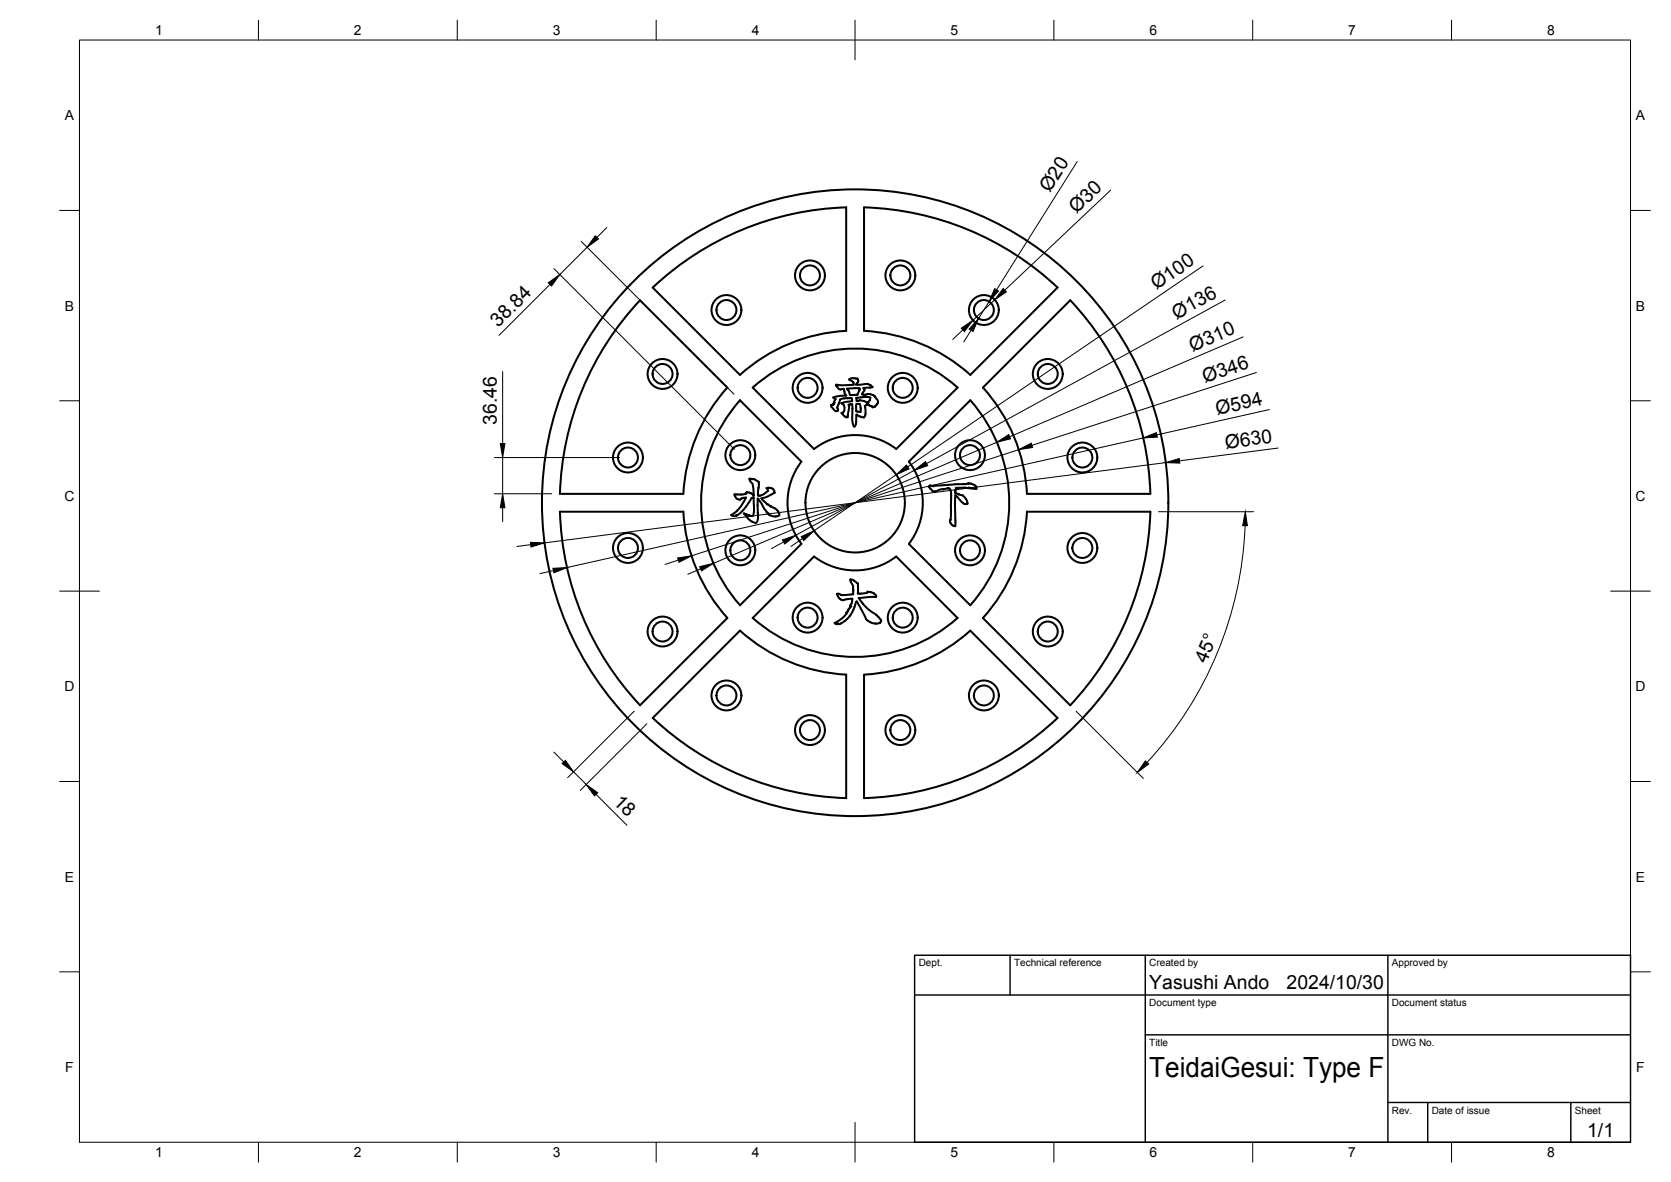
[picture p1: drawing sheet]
<svg xmlns="http://www.w3.org/2000/svg" width="420mm" height="297mm" viewBox="0 0 420 297" stroke-linecap="round" stroke-linejoin="round" font-family="sans-serif">
<!-- layer: Visible -->
<g fill="none" stroke="#000" stroke-width=".51">
<path d="M217.3 52.1a74.3 74.3 0 0 1 48.6 20.2l-21.9 21.9a43.2 43.2 0 0 0-26.7-11.1zM160.9 75.4a74.3 74.3 0 0 0-20.1 48.7h31a43.4 43.4 0 0 1 11.1-26.7l-22-21.9M164.1 72.3a74.2 74.2 0 0 1 48.7-20.2v31a43.3 43.3 0 0 0-26.7 11.1zM269.1 75.4a74.2 74.2 0 0 1 20.1 48.7h-31a43.3 43.3 0 0 0-11-26.7l21.9-21.9M189.3 97.4a38.7 38.7 0 0 1 51.5 0l-15.5 15.4a17 17 0 0 0-20.6 0zM210.2 96.7h.1M210.2 96.7l.1 .3M210.3 97l.3 .3M210.6 97.3a1.19 1.19 0 0 0 1.5 .5l.1 .3M212.2 98l.1 .3M212.3 98.3l.2 .7 .3 .4h-.2M212.6 99.4l-2 .2-1.1 .3 .3 .2"/>
<path d="M212.6 99.4h.1M213.5 95.4l1.1 .7M214.6 96.1v.5M214.6 96.7h-4.4M214.6 96.6v.1M215.3 96.6l3-.1 1.2 .8-.8 .1M215.3 100l.1 .8 .6-.1M215.3 100l3.1-.2 .4 .1-.1 .7M215.5 95.2h.1M215.5 95.2l-.2-.1a2.1 2.1 0 0 0-1.8 .3M215.6 95.2a.92 .92 0 0 1-.3 1.4M215.6 95.2h.1"/>
<path d="M216.1 97.8v.1M216.2 97.8l-.1-.2-.7-.1-2.5 .2 .5 .6 .3 1 1.9-.1 .5-1.3M217.1 97.5v.1a.46 .46 0 0 1 .1 .7l-.4 .8 .5 .1M217.3 97.5h-.2M217.4 99.2h-.1M218.4 99l-1 .2M218.4 99h.1M218.4 99l1.1 .3M218.7 97.4l-1.4 .1M219.5 99.3h.1M219.5 99.3l.5 .3M220 99.6l.1 .2a1.3 1.3 0 0 1 .6 1.6l-.2 .2"/>
<path d="M220.1 99.8h.1M186.1 100.6l15.4 15.4a17 17 0 0 0 0 20.7l-15.4 15.4a38.7 38.7 0 0 1 0-51.5zM209 101.7a1.46 1.46 0 0 0 1.6 1.5M209 101.7l.2 .1M209.2 101.8h.1M209.3 101.8h.1M209.4 101.7l-.1 .1M209.5 101.8h.1M209.6 101.6l-.1 .2M209.7 101.2l-.5 .6M209.8 101.1l-.5 .7M209.8 101.3l-.2 .3"/>
<path d="M209.8 101.1h.1M209.8 101.2v.1M209.8 101.1v.2M209.8 100.1l.3 .2M209.8 100.1h.1M210 100.4l-.3 .7M210.1 100.3l-.1 .1M210.5 102.4l.1 .2M210.6 102.6l.1 .3M210.7 102.9v.2M210.7 103.1h.1M210.7 103.1l-.1 .2"/>
<path d="M211.6 101.3h.1M211.6 101.4a1.55 1.55 0 0 1 .3 2.4M211.7 103.7h.1M211.9 103.8h-.4l.9 .9M213.4 101.7l.1 .6M213.5 102.3l-.3 2.5-.8-.1M213.8 101.6l-.4 .1M213.8 101.6h.5v1.1a10.2 10.2 0 0 0 .4 4.5 .67 .67 0 0 0 .6-1v-.2M213.8 101.6h.1M214.2 100.4v-.4l-1.8 .1a1.22 1.22 0 0 0-1.5 1.2l-.4 1.1M214.2 100.4v.2M214.2 100.4h.1"/>
<path d="M214.3 100.6v.2l-1.4 .2-1.3 .4M215.6 103.4l.5 .1M216.1 101.5h-.8v1.8l.3 .1M216.2 100.6l-.2 .1M216.2 101.5l.2 1M216.2 100.6l.9 .2M216.2 100.6h.1M216.4 102.5v1.1l-.3-.1M217.2 100.8l.8 .4M218 101.4h.1M218 101.3v.1M218 101.3h.1"/>
<path d="M218 101.2v.1M218 101.2h.1M218.7 100.6l-.7 .8M219.4 102.3h.1M219.4 102.3l-.7-.4a.74 .74 0 0 0-1.2 .1v.4a2.74 2.74 0 0 1-.2 2.5l-1.1-.2-.9-.6v1.9M219.6 102.3h-.2M219.7 102.3h-.1M219.7 102.2h.1M220.3 101.8l-.3 .4h-.4M220.5 101.6l-.2 .2M228.5 116l15.5-15.4a38.7 38.7 0 0 1 0 51.5l-15.5-15.4M228.5 116a17 17 0 0 1 0 20.7"/>
<path d="M183.8 129.4a1.15 1.15 0 0 0 1.5 0l-.1 .1M184.6 124.3l.3 .6 .5 .5M184.9 124.2h.2M184.9 124.3h-.2M185.1 124.3h.4M185.2 129.5l-.1 .1a14.6 14.6 0 0 0 4-4.5h.4a11.6 11.6 0 0 1-.2 4.6l-2.3-.7 1.8 1.9M185.2 129.5h.1M185.4 128.3l-1.5 1.1M185.4 128.3h.1M185.4 125.4h.1M185.4 125.4l.8 .1M186.2 125.5l.3-.3 1.1-.2-1.3 2.2-.9 1.1"/>
<path d="M187.6 123.9v.1M187.6 123.9l.1-.2 .8 .1 .6 .3 .3 .4M187.6 124l-.8 .3h-1.3M187.6 123.9h.1M188.5 120.3h.1M188.5 120.3l.1 .6a1.98 1.98 0 0 1 .8 2l.1 1.4M188.5 120.3h.3M188.9 120.4h.1M189 120.4h.1M189.2 120.4l.6 .1M189.2 120.4h-.2M189.5 124.5h.1"/>
<path d="M189.5 124.3v.2M189.7 120.5l1.1 .6M190.5 126.9l.1 1.9M190.5 128.8v.1M190.6 128.8a2.9 2.9 0 0 1-.6 2.7l-1.2-.6M190.6 123.6v.9l.3 .1M190.7 125.5l-.2-.2v1.6M190.7 125.5l.2 .4M190.7 125.5h.1M190.7 122.5l-.1 1.1M190.8 121.1v.5M190.8 121.6v.3"/>
<path d="M190.8 121.9v.6M191 125.9l1.3 2.1 .8 .9M193 128.9l.5 .6M193.5 129.5l1.5 .3M193.6 122.6l-.9 .1 .4 .7a3.6 3.6 0 0 1-2.3 1.2M193.6 122.6h.1M193.6 122.6a1.12 1.12 0 0 1 1.1 1.2M193.7 127.2h.1M193.8 127.2h.1M193.8 127.3h.1a2.81 2.81 0 0 1 1.9 1.6M194.7 123.8v.1a7.1 7.1 0 0 1-3.3 1.3l1.4 1.5 .9 .5M194.7 123.8h.1"/>
<path d="M195 129.8h.1M195.5 129.7l-.5 .1M195.8 128.9a.5 .5 0 0 1 .2 .5 .5 .5 0 0 1-.5 .3M233.7 122.2h.1M234 122.8a.99 .99 0 0 0 1.3 .7M237.1 123h-.6l-1.2 .5M237.1 123h.1M237.1 123l1.6-.3 .4 .7M238.9 130.8l.1 .6M238.9 130.8h.1M239 130.7l-.1 .1M239 131.4l.3 .5"/>
<path d="M239 130.5v.1M239.1 123.4l-.1 7.1M240.2 131.3v.9h-.4l-.5-.4M240.2 130.7v.6M240.2 123.3v.6l.9 .3M240.3 124.5l.2 .2M240.3 124.5l-.2 2.2 .1 4M240.3 123.1l-.1 .2M240.3 123.1h.1M240.3 123v.1M240.5 124.7l1.3 1.4 .7 .5M241.1 124.2l.1 .1"/>
<path d="M241.2 124.2l.1 .1a1.56 1.56 0 0 1 1.5 1.1M242.1 121.7l-7.5 .5-.8-.3-.3 .5 .4 .4M242.2 121.7h.1M242.2 121.7h.3M242.5 126.6h.1M242.9 125.4l.4 1.2M243.3 126.6h-.8M243.4 121.5l-.9 .2M243.4 121.5l1.5 .4M243.5 122.7l-3.2-.1v.4M243.5 122.7l.2-.2 1.4 .3M243.6 122.6h.1"/>
<path d="M244.9 121.8a.9 .9 0 0 1 .6 1.1M245.1 122.8h.4M245.4 122.3h.1M182.9 155.3a43.3 43.3 0 0 1-11.1-26.7h-31a74.4 74.4 0 0 0 20.1 48.6l22-21.9M189.3 155.3l15.4-15.4a17 17 0 0 0 20.6 0l15.5 15.4M189.3 155.3a38.7 38.7 0 0 0 51.5 0M209.9 156.5l.2 .3M210.1 156.8h.1M210.2 156.5l-.3 .1M210.2 156.4v.1M210.3 156.7h.1M210.4 149.3l.5-.1 .6 .3"/>
<path d="M210.4 149.3l.6 1M210.5 156.7l-.4 .1M210.5 156.7h.2h-.1M210.5 156.7h.1M210.6 156.9h-.1M210.6 156.8h.3M210.6 156.8h.1M211 150.2l.1 .2M211 156.8h-.1M211.1 150.4a1.35 1.35 0 0 0 1.8 .2l1.5-.2-.4 1.4M211.5 149.5h.1M212.9 154.2l-1.3 1.3-1.4 .9"/>
<path d="M212.9 154v.2M212.9 153.9v.1M212.9 154.1v.1M213 153.8l-.1 .1M213.1 153.7l-.2 .1M213.2 153.6l-.1 .1M213.3 153.2l-.1 .4M213.3 153.2h.1M213.6 152.8l-.3 .4M213.7 152.3l.1 .2-.2 .3M213.8 145.6v.1M213.8 145.7l.7 1.8"/>
<path d="M213.9 145.6a2.21 2.21 0 0 1 1.7 1l.1 .1M213.9 152l-.1 .3M214 151.8l-.1 .2M214.5 147.5v.8M214.5 147.5h.1M214.5 147.4h.1M214.5 148.3h.1M214.5 148.3v1l-3 .2M214.9 152.5a6.6 6.6 0 0 1-3.9 4.3M215.4 151.2l-.5 1.3M215.5 151.2l2.3 4.5 1 .7M215.5 151.1l-.1 .1"/>
<path d="M215.7 146.7v2.5l2.2-.2 .2-.3M218.2 148.7l.8 .1M218.5 150l-2.6 .3a12.9 12.9 0 0 0 4.6 4.3l1 1.1M218.8 156.4l1.5 .3 1-.2M219 148.8l.7 .3 .6 .6M220.2 150h-1.7M220.2 150h.1M220.2 149.9v.1M220.3 149.9h-.1M220.3 149.7v.1M220.3 149.8h.1M220.3 149.8v.1"/>
<path d="M221.3 156.5h.1M221.3 156.4v.1M221.4 156.4l-.1 .1M221.5 155.7l.1 .4M221.5 156.1l-.2 .3M221.6 156.1h-.1M247.2 155.3a43.3 43.3 0 0 0 11-26.7h31a74.2 74.2 0 0 1-20.1 48.6l-22-21.9M217.3 169.5a43.3 43.3 0 0 0 26.7-11l21.9 21.9a74.3 74.3 0 0 1-48.6 20.2zM164.1 180.4l22-21.9a43.4 43.4 0 0 0 26.7 11.1v31a74.3 74.3 0 0 1-48.7-20.2z"/>
<circle cx="182.7" cy="77.9" r="3.8"/>
<circle cx="182.7" cy="77.9" r="2.51"/>
<circle cx="203.7" cy="69.2" r="3.8"/>
<circle cx="203.7" cy="69.2" r="2.51"/>
<circle cx="226.4" cy="69.2" r="3.8"/>
<circle cx="226.4" cy="69.2" r="2.51"/>
<circle cx="247.4" cy="77.9" r="3.8"/>
<circle cx="247.4" cy="77.9" r="2.51"/>
<circle cx="166.6" cy="94" r="3.8"/>
<circle cx="166.6" cy="94" r="2.51"/>
<circle cx="203.1" cy="97.5" r="3.8"/>
<circle cx="203.1" cy="97.5" r="2.51"/>
<circle cx="227" cy="97.5" r="3.8"/>
<circle cx="227" cy="97.5" r="2.51"/>
<circle cx="263.5" cy="94" r="3.8"/>
<circle cx="263.5" cy="94" r="2.51"/>
<circle cx="157.9" cy="115" r="3.8"/>
<circle cx="157.9" cy="115" r="2.51"/>
<circle cx="186.1" cy="114.4" r="3.8"/>
<circle cx="186.2" cy="114.4" r="2.51"/>
<circle cx="243.9" cy="114.4" r="3.8"/>
<circle cx="243.9" cy="114.4" r="2.51"/>
<circle cx="272.1" cy="115" r="3.8"/>
<circle cx="272.2" cy="115" r="2.51"/>
<circle cx="157.9" cy="137.7" r="3.8"/>
<circle cx="157.9" cy="137.7" r="2.51"/>
<circle cx="186.1" cy="138.3" r="3.8"/>
<circle cx="186.2" cy="138.3" r="2.51"/>
<circle cx="215" cy="126.3" r="78.8"/>
<circle cx="215" cy="126.3" r="12.5"/>
<circle cx="243.9" cy="138.3" r="3.8"/>
<circle cx="243.9" cy="138.3" r="2.51"/>
<circle cx="272.1" cy="137.7" r="3.8"/>
<circle cx="272.2" cy="137.7" r="2.51"/>
<circle cx="166.6" cy="158.7" r="3.8"/>
<circle cx="166.6" cy="158.7" r="2.51"/>
<circle cx="203.1" cy="155.2" r="3.8"/>
<circle cx="203.1" cy="155.2" r="2.51"/>
<circle cx="227" cy="155.2" r="3.8"/>
<circle cx="227" cy="155.2" r="2.51"/>
<circle cx="263.5" cy="158.7" r="3.8"/>
<circle cx="263.5" cy="158.7" r="2.51"/>
<circle cx="182.7" cy="174.8" r="3.8"/>
<circle cx="182.7" cy="174.8" r="2.51"/>
<circle cx="247.4" cy="174.8" r="3.8"/>
<circle cx="247.4" cy="174.8" r="2.51"/>
<circle cx="203.7" cy="183.5" r="3.8"/>
<circle cx="203.7" cy="183.5" r="2.51"/>
<circle cx="226.4" cy="183.5" r="3.8"/>
<circle cx="226.4" cy="183.5" r="2.51"/>
</g>
<circle cx="213.8" cy="152.4" r=".25" fill="#000"/>
<!-- layer: BORDER -->
<g fill="none" stroke="#000" stroke-width=".25">
<path d="M20 10.1h390v276.9h-390zM65 5.1v5M115 5.1v5M165 5.1v5M215 5.1v10M265 5.1v5M315 5.1v5M365 5.1v5M15 52.9h5M410 52.9h5M15 100.7h5M410 100.7h5"/>
<path d="M15 148.6h10M405 148.6h10M15 196.4h5M410 196.4h5M15 244.2h5M410 244.2h5M65 287v5M115 287v5M165 287v5M215 282.1v9.9M265 287v5M315 287v5"/>
<path d="M365 287v5"/>
</g>
<!-- layer: TITLEBLOCK -->
<path d="M230 240.1h180v46.9h-180zM230 250h180M254 240.1v9.9M288 240.1v46.9M349 240.1v46.9M288 260.1h122M349 277.1h61M359 277.1v9.9M395 277.1v9.9" fill="none" stroke="#000" stroke-width=".36"/>
<!-- layer: FD_Dimensions -->
<g fill="none" stroke="#000" stroke-width=".25">
<path d="M152.6 57.2l-2.5 2.5M270.8 40.6l-20.2 32.2M279.3 47.8l-26.7 25.1M138.3 71.5l-12.8 12.8M139.3 67.5l45.4 45.4M146.1 60.6l38.5 38.5M147.6 62.1l-6.8 6.9M248.7 75.8l-2.7 4.2M250.1 75.3l-5.5 5.2M302.5 66.8l-74.3 50.5M308.1 75.4l-75.1 41.1M126.4 93.4v18.1"/>
<path d="M242.1 82.9l-2.5 2.4M244.2 83l-1.9 2.9M312.5 84.7l-58.6 25.1M315.9 93.6l-56.4 18.3M124.3 115h31.5M126.4 115v9.1M225.3 119.3l-20.6 14.1M229.9 118.2l-29.8 16.3M250.7 111.1l-71.3 30.5M256.2 113l-82.3 26.7M287.4 110.1l-144.8 32.5M293.1 116.3l-156.2 20.1"/>
<path d="M319.2 102.9l-28.3 6.4M321.4 112.6l-24.8 3.2M124.3 124.1h14.4M126.4 127.6v3.5M133.4 136.9l-3.4 .4M197 136.2l-3 1.7M201.8 135.3l-2.9 2M291.3 128.6h23.9M313.1 132.1a92.7 92.7 0 0 1-24.7 59.5M139.1 143.4l-3.4 .8M170.5 140.8l-3.3 1M176.2 142.9l-3.3 1.4"/>
<path d="M159.5 178.7l-16.8 16.7M270.6 178.7l16.9 16.9M139.3 189l2.4 2.5M144.2 194l3.2 3.2M149.9 199.6l7.7 7.8M162.6 181.9l-16.7 16.7"/>
</g>
<g fill="#000" stroke="#000" stroke-width=".25">
<path d="M149.7 59.3l.8 .8-2.9 2zM137.9 71.1l2.9-2.1-2.1 2.9zM250.1 72.5l1 .6-2.4 2.7zM252.2 72.5l.8 .8-2.9 2zM241.7 82.5l2.9-2-2.1 2.8zM246 80l-1.3 3.3-1-.6zM125.8 111.5h1.2l-.6 3.5zM225.3 119.3l2.6-2.4 .7 .9zM229.9 118.2l2.8-2.2 .6 1zM250.7 111.1l2.9-1.9 .5 1.1zM256.2 113l3.1-1.6 .4 1.1zM287.4 110.1l3.3-1.4 .3 1.2z"/>
<path d="M293.1 116.3l3.4-1.1 .2 1.2zM126.4 124.1l.6 3.5h-1.2zM133.4 136.3l3.5 .1-3.4 1.1zM196.7 135.7l3.4-1.2-2.8 2.2zM201.5 134.9l3.2-1.5-2.6 2.4zM313.1 128.6l.5 3.5h-1.1zM139 142.8l3.6-.2-3.3 1.4zM170.4 140.2l3.5-.5-3.2 1.6zM175.9 142.4l3.5-.8-3 1.9zM142.2 191.1l2 2.9-2.9-2.1zM147.4 197.2l2.9 2-.8 .8zM288 191.2l.8 .8-2.8 2.1z"/>
</g>
<text font-size="7" x="289" y="270.6">TeidaiGesui: Type F</text>
<g font-size="4.9">
<text x="264" y="48.6" transform="rotate(-58 264 48.6)">Ø20</text>
<text x="270.6" y="53.8" transform="rotate(-43 270.6 53.8)">Ø30</text>
<text x="290.8" y="72.9" transform="rotate(-34 290.8 72.9)">Ø100</text>
<text x="125.3" y="82.4" transform="rotate(-45 125.3 82.4)">38.84</text>
<text x="295.8" y="80.3" transform="rotate(-29 295.8 80.3)">Ø136</text>
<text x="299.9" y="88.4" transform="rotate(-23 299.9 88.4)">Ø310</text>
<text x="302.9" y="96.2" transform="rotate(-18 302.9 96.2)">Ø346</text>
<text x="124.9" y="106.8" transform="rotate(-90 124.9 106.8)">36.46</text>
<text x="306" y="104.3" transform="rotate(-13 306 104.3)">Ø594</text>
<text x="308.2" y="112.8" transform="rotate(-7 308.2 112.8)">Ø630</text>
<text x="303.4" y="166.8" transform="rotate(-67 303.4 166.8)">45°</text>
<text x="154" y="201.7" transform="rotate(45 154 201.7)">18</text>
<text x="289" y="248.5">Yasushi Ando</text>
<text x="323.5" y="248.5">2024/10/30</text>
<text x="399.1" y="285.7">1/1</text>
</g>
<g font-size="3.5">
<text x="39" y="8.8">1</text>
<text x="89" y="8.8">2</text>
<text x="139" y="8.8">3</text>
<text x="189" y="8.8">4</text>
<text x="239" y="8.8">5</text>
<text x="289" y="8.8">6</text>
<text x="339" y="8.8">7</text>
<text x="389" y="8.8">8</text>
<text x="16.3" y="30.2">A</text>
<text x="411.3" y="30.2">A</text>
<text x="16.3" y="78">B</text>
<text x="411.3" y="78">B</text>
<text x="16.2" y="125.9">C</text>
<text x="411.2" y="125.9">C</text>
<text x="16.2" y="173.7">D</text>
<text x="411.2" y="173.7">D</text>
<text x="16.3" y="221.6">E</text>
<text x="411.3" y="221.6">E</text>
<text x="16.4" y="269.4">F</text>
<text x="411.4" y="269.4">F</text>
<text x="39" y="290.8">1</text>
<text x="89" y="290.8">2</text>
<text x="139" y="290.8">3</text>
<text x="189" y="290.8">4</text>
<text x="239" y="290.8">5</text>
<text x="289" y="290.8">6</text>
<text x="339" y="290.8">7</text>
<text x="389" y="290.8">8</text>
</g>
<g font-size="2.5">
<text x="231" y="242.9">Dept.</text>
<text x="255" y="242.9">Technical reference</text>
<text x="289" y="242.9">Created by</text>
<text x="350" y="242.9">Approved by</text>
<text x="289" y="252.8">Document type</text>
<text x="350" y="252.8">Document status</text>
<text x="289" y="262.9">Title</text>
<text x="350" y="262.9">DWG No.</text>
<text x="350" y="279.9">Rev.</text>
<text x="360" y="279.9">Date of issue</text>
<text x="396" y="279.9">Sheet</text>
</g>
</svg>
